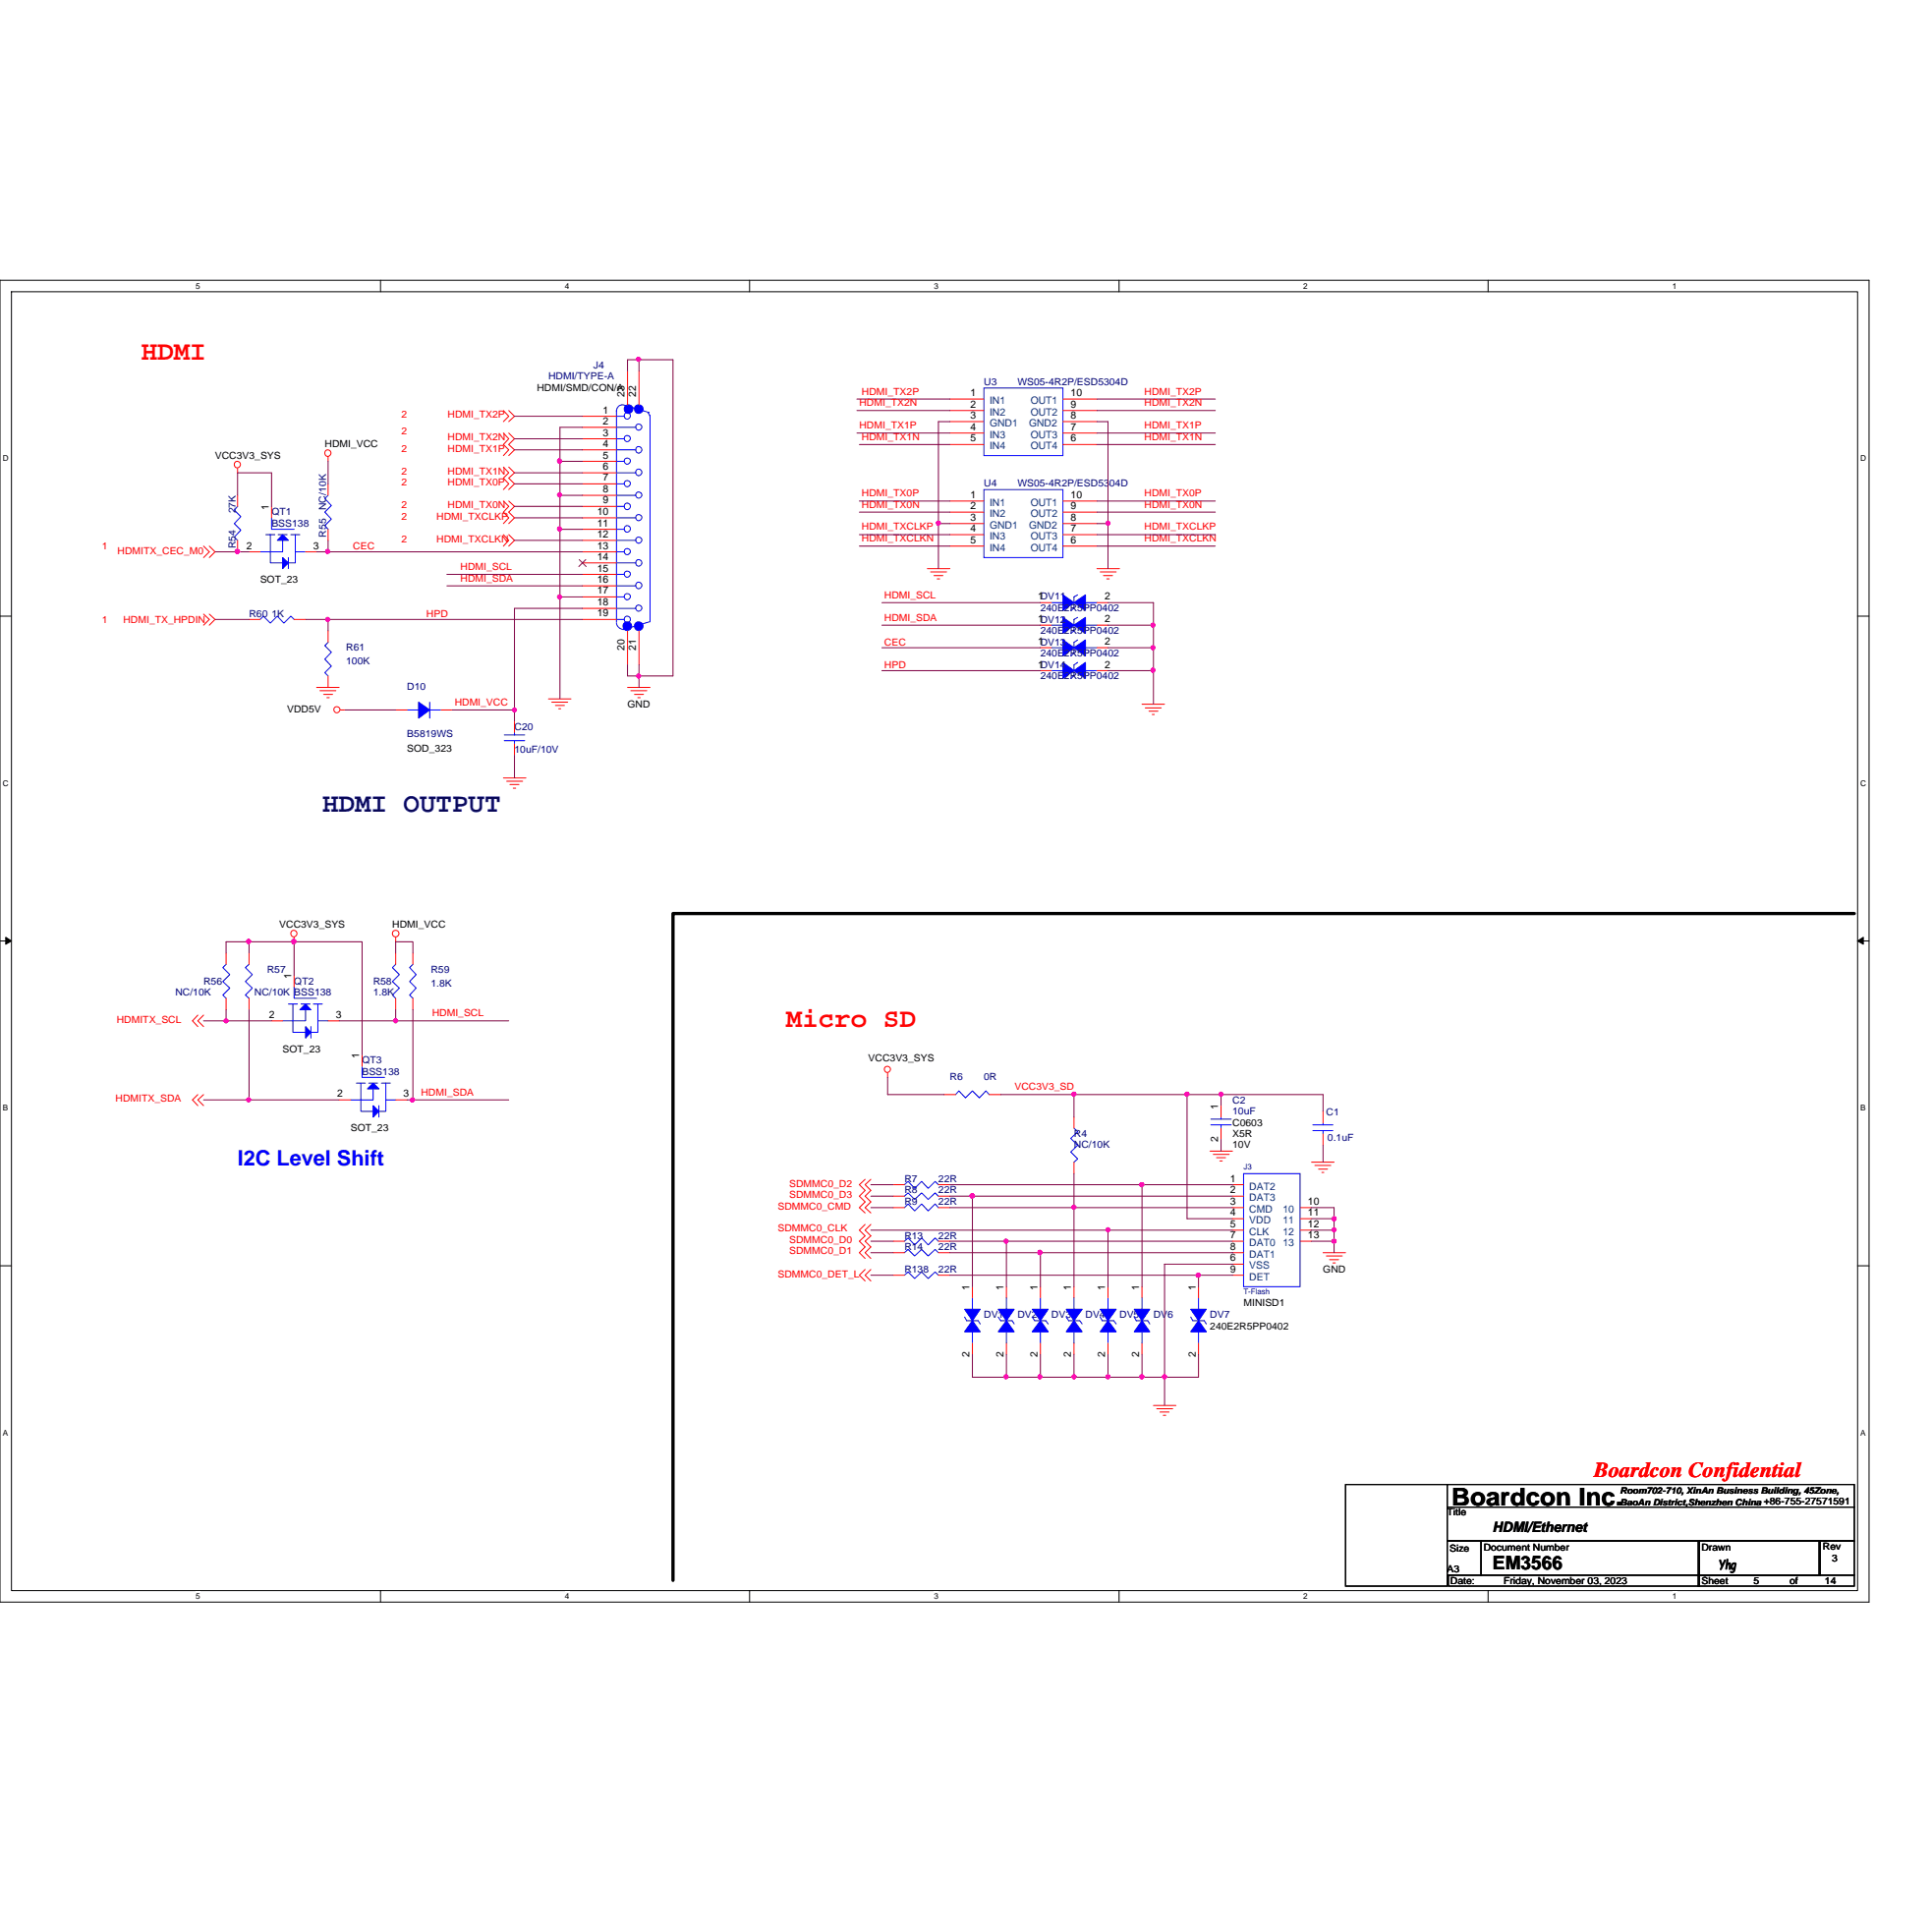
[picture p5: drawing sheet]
<svg xmlns="http://www.w3.org/2000/svg" width="100mm" height="100mm" viewBox="0 0 100 100" stroke-linecap="round" stroke-linejoin="round" font-family="sans-serif">
<path d="M0 14.5h96.6v68.3h-96.6zM.6 15.1h95.4v67.1h-95.4z" fill="none" stroke="#000" stroke-width=".05"/>
<g fill="#fff">
<path d="M10.1 14.5h.3v.5h-.3z"/>
<path d="M10.1 82.3h.3v.4h-.3z"/>
</g>
<path d="M19.7 14.5v.6M19.7 82.2v.6" fill="none" stroke="#000" stroke-width=".05"/>
<g fill="#fff">
<path d="M29.2 14.5h.2v.5h-.2z"/>
<path d="M29.2 82.3h.2v.4h-.2z"/>
</g>
<path d="M38.7 14.5v.6M38.7 82.2v.6" fill="none" stroke="#000" stroke-width=".05"/>
<g fill="#fff">
<path d="M48.3 14.5h.2v.5h-.2z"/>
<path d="M48.3 82.3h.2v.4h-.2z"/>
</g>
<path d="M57.8 14.5v.6M57.8 82.2v.6" fill="none" stroke="#000" stroke-width=".05"/>
<g fill="#fff">
<path d="M67.4 14.5h.2v.5h-.2z"/>
<path d="M67.4 82.3h.2v.4h-.2z"/>
</g>
<path d="M76.9 14.5v.6M76.9 82.2v.6" fill="none" stroke="#000" stroke-width=".05"/>
<g fill="#fff">
<path d="M86.4 14.5h.3v.5h-.3z"/>
<path d="M86.4 82.3h.3v.4h-.3z"/>
<path d="M.1 23.5h.3v.4h-.3z"/>
<path d="M96.1 23.5h.3v.4h-.3z"/>
<path d="M.1 40.2h.3v.5h-.3z"/>
<path d="M96.1 40.2h.3v.5h-.3z"/>
</g>
<path d="M0 31.8h.6M96 31.8h.6" fill="none" stroke="#000" stroke-width=".05"/>
<g fill="#fff">
<path d="M.1 57h.3v.5h-.3z"/>
<path d="M96.1 57h.3v.5h-.3z"/>
</g>
<path d="M0 48.6h.6M96 48.6h.6" fill="none" stroke="#000" stroke-width=".05"/>
<path d="M.3 48.4l.3 .2-.3 .2zM96 48.6l.3-.2v.4z" fill="#000" stroke="#000" stroke-width=".05"/>
<g fill="#fff">
<path d="M.1 73.8h.3v.5h-.3z"/>
<path d="M96.1 73.8h.3v.5h-.3z"/>
</g>
<path d="M0 65.4h.6M69.5 76.7h5.3v5.3h-5.3zM74.8 76.7h21v1.2h-21zM74.8 77.9h21v1.7h-21zM74.8 79.6h1.7v1.8h-1.7zM76.5 79.6h17.6v1.8h-17.6zM87.8 79.6v1.8M87.8 79.6h6.2v1.8h-6.2zM94.1 79.6h1.7v1.8h-1.7zM96 65.4h.6M74.8 81.4h13v.6h-13zM87.8 81.4h8v.6h-8z" fill="none" stroke="#000" stroke-width=".05"/>
<path d="M95.8 47.2h-61v34.5" fill="none" stroke="#000" stroke-width=".17"/>
<g fill="none" stroke="#f00" stroke-width=".05">
<path d="M32.4 19.2v1.7M33 19.2v1.7M10.5 28.2l.3 .3-.3 .3M10.5 31.7l.3 .3-.3 .3M10.8 28.2l.3 .3-.3 .3M10.8 31.7l.3 .3-.3 .3M12.1 23.9h.3v.2h-.3zM12.3 24.2v.2M12.3 25.6v.6M12.3 27.9v.6M12.9 32h.5M12.9 28.5h.5"/>
<path d="M14 26.2v.6M15.2 32h.6M15.8 28.5h.6M16.4 35.5h1.1M16.5 35.7h.9M16.7 35.9h.5M16.8 23.3h.2v.2h-.2zM16.9 36.1h.1M17 23.6v.2M17 25v.6M17 27.4v.5M17 34.9v.6"/>
<path d="M17 32.6v.6M17.3 36.6h.2v.2h-.2zM17.6 36.7h.2M20.4 36.7h.6M22.8 36.7h.6M26 25.9l.3 .3-.3 .3 .3 .3-.3 .3M26 24.1l.3 .3-.3 .3 .3 .3-.3 .3M26 22.4l.3 .3-.3 .3 .3 .2-.3 .3M26 21.2l.3 .3-.3 .3M26 27.6l.3 .3-.3 .3M26.3 25.9l.3 .3-.3 .3 .3 .3-.3 .3M26.3 24.1l.3 .3-.3 .3 .3 .3-.3 .3"/>
<path d="M26.3 22.4l.3 .3-.3 .3 .3 .2-.3 .3M26.3 21.2l.3 .3-.3 .3M26.3 27.6l.3 .3-.3 .3M26.6 37.3v.6M26.6 38.4v.6M28.3 36.1h1.2M28.5 36.3h.8M28.7 36.5h.5M28.9 36.6h.1M30.1 21.5h1.8M30.1 22.1h1.8M30.1 22.7h1.8"/>
<path d="M30.1 23.2h1.8M30.1 23.8h1.8M30.1 24.4h1.8M30.1 25h1.8M30.1 25.6h1.8M30.1 26.2h1.8M30.1 26.8h1.8M30.1 27.4h1.8M30.1 27.9h1.8M30.1 28.5h1.8M30.1 29.1h1.8M30.1 29.7h1.8"/>
<path d="M30.1 30.3h1.8M30.1 30.8h1.8M30.1 31.4h1.8M30.1 32h1.8M32.4 35.5h1.2M32.4 32.6v1.8M32.6 35.7h.8M32.8 35.9h.5M33 36.1h.1M33 32.6v1.8M47.9 29.4h1.2M48.1 29.6h.8"/>
<path d="M48.3 29.7h.4M48.4 29.9h.2M49.1 25.9h1.7M49.1 26.5h1.7M49.1 27.6h1.7M49.1 28.2h1.7M49.1 27.1h1.7M49.1 20.6h1.7M49.1 21.2h1.7M49.1 22.4h1.7M49.1 23h1.7M49.1 21.8h1.7"/>
<path d="M53.8 33.5h.5M53.8 32.3h.5M53.8 31.1h.5M53.8 34.7h.5M54.9 25.9h1.8M54.9 26.5h1.8M54.9 27.1h1.8M54.9 27.6h1.8M54.9 28.2h1.8M54.9 20.6h1.8M54.9 21.2h1.8M54.9 21.8h1.8"/>
<path d="M54.9 22.4h1.8M54.9 23h1.8M56.7 33.5h.6M56.7 32.3h.6M56.7 31.1h.6M56.7 34.7h.6M56.7 29.4h1.1M56.9 29.6h.8M57 29.7h.5M57.2 29.9h.1M59 36.4h1.2M59.2 36.6h.8"/>
<path d="M59.4 36.8h.4M59.5 36.9h.1M10.2 56.6l-.3 .2 .3 .3M10.2 52.5l-.3 .3 .3 .2M10.5 56.6l-.3 .2 .3 .3M10.5 52.5l-.3 .3 .3 .2M11.7 51.6v.6M11.7 49.3v.5M12.9 51.6v.6M12.9 49.3v.5M14 52.8h.6M15.1 48.1h.2v.3h-.2z"/>
<path d="M15.2 48.4v.3M15.2 50.4v.6M17 52.8h.5M17.5 56.8h.6M18.7 54.5v.6M20.4 48.4v.3M20.4 56.8h.6M20.4 51.6v.6M20.4 49.3v.5M21.3 51.6v.6M21.3 49.3v.5M26 40.2h1.2"/>
<path d="M26.2 40.4h.8M26.4 40.5h.4M26.5 40.7h.1M45.7 55.1h.3v.3h-.3zM45.9 55.4v.3M48.8 56.6h.6M51.1 56.6h.6M55.5 57.7v.6M62.5 59.5h1.2M62.7 59.7h.8M62.9 59.8h.4M63 60h.2"/>
<path d="M63.1 57.1v.6M63.1 58.3v.6M68.4 57.4v.6M68.4 58.6v.6M44.7 60.9l-.3 .3 .3 .3-.3 .3 .3 .3-.3 .3 .3 .3M44.7 63.3l-.3 .3 .3 .3-.3 .2 .3 .3-.3 .3 .3 .3M44.7 65.6l-.3 .3 .3 .3M45 60.9l-.3 .3 .3 .3-.3 .3 .3 .3-.3 .3 .3 .3M45 63.3l-.3 .3 .3 .3-.3 .2 .3 .3-.3 .3 .3 .3M45 65.6l-.3 .3 .3 .3M46.2 64.1h.5M46.2 61.2h.5"/>
<path d="M46.2 64.7h.5M46.2 61.8h.5M46.2 65.9h.5M46.2 62.4h.5M48.5 64.1h.6M48.5 61.2h.6M48.5 64.7h.6M48.5 61.8h.6M48.5 65.9h.6M48.5 62.4h.6M50.2 66.5v.6M50.2 69.4v.6"/>
<path d="M52 66.5v.6M52 69.4v.6M53.8 66.5v.6M53.8 69.4v.6M55.5 60.1v.5M55.5 66.5v.6M55.5 69.4v.6M57.3 66.5v.6M57.3 69.4v.6M59 66.5v.6M59 69.4v.6M59.6 72.6h1.2"/>
<path d="M59.8 72.8h.8M59.9 73h.5M60.1 73.1h.1M61.9 66.5v.6M61.9 69.4v.6M63.7 64.1h.6M63.7 64.7h.6M63.7 61.2h.6M63.7 61.8h.6M63.7 62.4h.6M63.7 63h.6M63.7 63.6h.6"/>
<path d="M63.7 65.3h.6M63.7 65.9h.6M67.2 62.4h.6M67.2 63h.6M67.2 63.6h.6M67.2 64.1h.6M67.8 60.1h1.1M67.9 60.2h.9M68.1 60.4h.5M68.3 60.6h.1M68.4 64.7h1.1M68.5 64.9h.9"/>
<path d="M68.7 65.1h.5M68.9 65.3h.1"/>
<circle cx="20.4" cy="48.2" r=".17"/>
</g>
<g fill="none" stroke="#00f" stroke-width=".05">
<path d="M12.3 26.2l-.2 .2 .3 .3-.3 .4 .3 .3-.3 .4 .2 .1M13.4 32l.2-.2 .4 .4 .3-.4 .4 .4 .3-.4 .2 .2M13.7 27.6h.5M14 27.6v1.5h.6M14 26.8v.6h1.2M14.4 27.6h.4M14.6 27.9v.6h-1.2M14.9 28.8v.6M15 27.6h.5M15.3 27.6v1.5h-.4M15.3 28.5h.5M17 25.6l-.2 .2 .3 .3-.3 .4 .3 .3-.3 .4 .2 .2"/>
<path d="M17 33.2l-.2 .2 .3 .3-.3 .4 .3 .3-.3 .4 .2 .1M21 36.7h.6M22.2 36.3v.8M22.2 36.7h.6M26.1 38.3h1M26.1 38h1M26.6 37.9v.1M26.6 38.3v.1M31.9 22.1h1M31.9 23.2h1M31.9 24.4h1M31.9 25.6h1"/>
<path d="M31.9 26.8h1M31.9 27.9h1M31.9 29.1h1M31.9 30.3h1M31.9 31.4h1M31.9 21.5h.4M31.9 22.7h.4M31.9 23.8h.4M31.9 25h.4M31.9 26.2h.4M31.9 27.4h.4M31.9 28.5h.4"/>
<path d="M31.9 29.7h.4M31.9 30.8h.4M31.9 32h.4M31.9 21.2v10.9M31.9 32.2v.1l.3 .2M32.2 20.9l-.2 .1-.1 .3M32.2 20.9l1.3 .4M32.3 21.4h.2v.2h-.2zM32.3 22.5h.2v.3h-.2zM32.3 23.7h.2v.2h-.2zM32.3 24.9h.2v.2h-.2zM32.3 26h.2v.3h-.2z"/>
<path d="M32.3 27.2h.2v.2h-.2zM32.3 28.4h.2v.2h-.2zM32.3 29.6h.2v.2h-.2zM32.3 30.7h.2v.2h-.2zM32.3 31.9h.2v.2h-.2zM32.9 31.3h.2v.2h-.2zM32.9 30.1h.2v.3h-.2zM32.9 29h.2v.2h-.2zM32.9 27.8h.2v.2h-.2zM32.9 26.6h.2v.3h-.2zM32.9 25.5h.2v.2h-.2zM32.9 24.3h.2v.2h-.2z"/>
<path d="M32.9 23.1h.2v.3h-.2zM32.9 22h.2v.2h-.2zM33.5 21.3l.1 .2M33.5 32.1l-1.3 .4M33.6 21.4v10.7M50.8 25.3h4.1v3.5h-4.1zM50.8 20.1h4.1v3.4h-4.1zM54.3 33.5h.6M54.3 32.3h.6M54.3 31.1h.6M54.3 34.7h.6M55.7 33.1l-.2 .1v.6l-.2 .1"/>
<path d="M55.7 31.9l-.2 .1v.6l-.2 .1M55.7 30.7l-.2 .1v.6l-.2 .1M55.7 34.2l-.2 .2v.5l-.2 .2M56.1 33.5h.6M56.1 32.3h.6M56.1 31.1h.6M56.1 34.7h.6M11.7 49.8l-.2 .2 .4 .4-.4 .3 .4 .4-.4 .3 .2 .2M12.9 49.8l-.2 .2 .3 .4-.3 .3 .3 .4-.3 .3 .2 .2M14.9 51.9h.5M15.1 51.9v1.4h.7M15.2 51v.6h1.2"/>
<path d="M15.6 51.9h.4M15.8 52.2v.6h-1.2M16.1 53v.6M16.2 51.9h.5M16.4 51.9v1.4h-.3M16.4 52.8h.6M18.4 56h.5M18.6 56v1.4h.7M18.7 55.1v.6h1.2M19 56h.5M19.3 56.3v.5h-1.2M19.6 57.1v.6"/>
<path d="M19.7 56h.5M19.9 56.8h.5M19.9 56v1.4h-.3M20.4 49.8l-.1 .2 .3 .4-.3 .3 .3 .4-.3 .3 .1 .2M21.3 49.8l-.1 .2 .3 .4-.3 .3 .3 .4-.3 .3 .1 .2M49.4 56.6l.2-.2 .3 .3 .3-.3 .4 .3 .3-.3 .2 .2M55.5 58.3l.2 .2-.4 .3 .4 .4-.4 .3 .4 .4-.2 .2M62.6 58.1h1M62.6 57.8h1M63.1 57.7v.1M63.1 58.1v.2M67.8 58.4h1.1"/>
<path d="M67.8 58.1h1.1M68.4 58v.1M68.4 58.4v.2M46.7 64.1l.2-.1 .4 .3 .3-.3 .4 .3 .3-.3 .2 .1M46.7 61.2l.2-.2 .4 .4 .3-.4 .4 .4 .3-.4 .2 .2M46.7 64.7l.2-.1 .4 .3 .3-.3 .4 .3 .3-.3 .2 .1M46.7 61.8l.2-.2 .4 .4 .3-.4 .4 .4 .3-.4 .2 .2M46.7 65.9l.2-.2 .4 .4 .3-.4 .4 .4 .3-.4 .2 .2M46.7 62.4l.2-.2 .4 .4 .3-.4 .4 .4 .3-.4 .2 .2M49.8 68.1l.2 .1h.5l.2 .2M50.2 67.1v.6M50.2 68.8v.6"/>
<path d="M51.6 68.1l.1 .1h.6l.1 .2M52 67.1v.6M52 68.8v.6M53.3 68.1l.2 .1h.5l.2 .2M53.8 67.1v.6M53.8 68.8v.6M55.1 68.1l.1 .1h.6l.1 .2M55.5 67.1v.6M55.5 68.8v.6M56.9 68.1l.1 .1h.6l.1 .2M57.3 67.1v.6M57.3 68.8v.6"/>
<path d="M58.6 68.1l.1 .1h.6l.1 .2M59 67.1v.6M59 68.8v.6M61.5 68.1l.1 .1h.6l.1 .2M61.9 67.1v.6M61.9 68.8v.6M64.3 60.6h2.9v5.9h-2.9z"/>
</g>
<g fill="#00f" stroke="#00f" stroke-width=".05">
<path d="M54.9 33.1l.6 .4-.6 .4z" fill-rule="evenodd"/>
<path d="M55.5 33.5l.6-.4v.8z" fill-rule="evenodd"/>
<path d="M49.8 67.7h.9l-.5 .5z" fill-rule="evenodd"/>
<path d="M50.2 68.2l.5 .6h-.9z" fill-rule="evenodd"/>
<path d="M51.6 67.7h.8l-.4 .5z" fill-rule="evenodd"/>
<path d="M52 68.2l.4 .6h-.8z" fill-rule="evenodd"/>
<path d="M53.3 67.7h.9l-.4 .5z" fill-rule="evenodd"/>
<path d="M53.8 68.2l.4 .6h-.9z" fill-rule="evenodd"/>
<path d="M55.1 67.7h.8l-.4 .5z" fill-rule="evenodd"/>
<path d="M55.5 68.2l.4 .6h-.8z" fill-rule="evenodd"/>
<path d="M56.9 67.7h.8l-.4 .5z" fill-rule="evenodd"/>
<path d="M57.3 68.2l.4 .6h-.8z" fill-rule="evenodd"/>
<path d="M54.9 31.9l.6 .4-.6 .4z" fill-rule="evenodd"/>
<path d="M55.5 32.3l.6-.4v.8z" fill-rule="evenodd"/>
<path d="M14.6 27.6l.3 .3h-.6z" fill-rule="evenodd"/>
<path d="M14.6 28.8l.3 .3-.3 .3z" fill-rule="evenodd"/>
<path d="M58.6 67.7h.8l-.4 .5z" fill-rule="evenodd"/>
<path d="M59 68.2l.4 .6h-.8z" fill-rule="evenodd"/>
<path d="M61.5 67.7h.8l-.4 .5z" fill-rule="evenodd"/>
<path d="M61.9 68.2l.4 .6h-.8z" fill-rule="evenodd"/>
<path d="M54.9 30.7l.6 .4-.6 .4z" fill-rule="evenodd"/>
<path d="M55.5 31.1l.6-.4v.8z" fill-rule="evenodd"/>
<path d="M19.3 56l.3 .3h-.6z" fill-rule="evenodd"/>
<path d="M19.3 57.1l.3 .3-.3 .3z" fill-rule="evenodd"/>
<path d="M21.6 36.3l.6 .4-.6 .4z" fill-rule="evenodd"/>
<path d="M15.5 52.2l.3-.3 .3 .3z" fill-rule="evenodd"/>
<path d="M15.8 53l.3 .3-.3 .3z" fill-rule="evenodd"/>
<path d="M54.9 34.2l.6 .5-.6 .4z" fill-rule="evenodd"/>
<path d="M55.5 34.7l.6-.5v.9z" fill-rule="evenodd"/>
<circle cx="33" cy="32.4" r=".22"/>
<circle cx="33" cy="21.1" r=".22"/>
<circle cx="32.5" cy="21.1" r=".22"/>
<circle cx="32.4" cy="32.4" r=".22"/>
</g>
<path d="M29.9 28.9l.4 .4M30.3 28.9l-.4 .4" fill="none" stroke="#804000" stroke-width=".05"/>
<g fill="none" stroke="#800040" stroke-width=".05">
<path d="M33 18.6v.6M33 18.6h-.6v.6M33 18.6h1.8v16.3h-1.8M11.1 32h1.8M12.3 25.6v-1.2h1.7v1.8M12.9 28.5h-1.8M15.8 32h1.2M16.4 28.5h.6M17 23.8v1.2M17 28.5h13.1M17 27.9v.6M17 32v.6"/>
<path d="M17 32h13.1M17.8 36.7h2.6M23.1 29.7h7M23.1 30.3h7M23.4 36.7h3.2M26.6 26.8h3.5M26.6 27.9h3.5M26.6 21.5h3.5M26.6 22.7h3.5M26.6 23.2h3.5M26.6 24.4h3.5M26.6 26.2h3.5"/>
<path d="M26.6 25h3.5M26.6 39v1.2M26.6 36.7v.6M28.9 27.4v3.4h1.2M28.9 30.8v5.3M28.9 25.6v1.8M28.9 25.6h1.2M28.9 27.4h1.2M28.9 23.8h1.2M28.9 23.8v1.8M30.1 22.1h-1.2v1.7M30.1 31.4h-3.5v5.3"/>
<path d="M32.4 34.4v.5h.6M33 34.4v.5M33 34.9v.6M44.3 20.6h4.8M44.3 21.2h4.8M44.3 22.4h4.8M44.4 23h4.7M44.4 28.2h4.7M44.4 27.6h4.7M44.4 26.5h4.7M44.4 25.9h4.7M45.6 31.1h8.2"/>
<path d="M45.6 32.3h8.2M45.6 34.7h8.2M45.6 33.5h8.2M48.5 27.1h.6M48.5 27.1v2.3M49.1 21.8h-.6v5.3M56.7 21.8h.6v5.3M56.7 27.1h.6M56.7 25.9h6.1M56.7 23h6.1M56.7 20.6h6.1M56.7 21.2h6.1"/>
<path d="M56.7 22.4h6.1M56.7 28.2h6.1M56.7 27.6h6.1M56.7 26.5h6.1M57.3 31.1h2.3v1.2M57.3 27.1v2.3M57.3 32.3h2.3M57.3 33.5h2.3M57.3 34.7h2.3M59.6 32.3v1.2M59.6 33.5v1.2M59.6 34.7v1.7"/>
<path d="M10.5 52.8h1.2M10.5 56.8h2.4M11.7 52.2v.6M11.7 52.8h2.3M12.9 52.2v4.6M12.9 48.7h-1.2v.6M12.9 48.7v.6M12.9 56.8h4.6M12.9 48.7h2.3M15.2 48.7h3.5v5.8M15.2 48.7v1.7M17.5 52.8h2.9"/>
<path d="M20.4 52.8h5.9M20.4 49.3v-.6h.9v.6M20.4 52.2v.6M21 56.8h.3M21.3 56.8h5M21.3 52.2v4.6M45.9 55.7v.9h2.9M51.7 56.6h3.8M55.5 56.6h5.8M55.5 56.6v1.1M61.3 56.6h1.8M61.3 56.6v6.4h2.4"/>
<path d="M63.1 56.6v.5M63.1 58.9v.6M63.1 56.6h5.3v.8M68.4 59.2v.9M45 61.8h1.2M45 62.4h1.2M45 64.1h1.2M45 64.7h1.2M45 65.9h1.2M45 63.6h12.3M45 61.2h1.2M49.1 62.4h6.4"/>
<path d="M49.1 61.8h1.1M49.1 64.7h4.7M49.1 64.1h2.9M49.1 65.9h12.8M49.1 61.2h9.9M50.2 61.8v4.7M50.2 61.8h13.5M50.2 70v1.2h1.8M52 71.2h1.8M52 64.1h11.7M52 64.1v2.4M52 70v1.2"/>
<path d="M53.8 71.2h1.7M53.8 64.7h9.9M53.8 64.7v1.8M53.8 70v1.2M55.5 62.4v4.1M55.5 62.4h8.2M55.5 71.2h1.8M55.5 60.6v1.8M55.5 70v1.2M57.3 71.2h1.7M57.3 63.6v2.9M57.3 70v1.2"/>
<path d="M57.3 63.6h6.4M59 61.2h4.7M59 70v1.2M59 71.2h1.2M59 61.2v5.3M60.2 71.2v1.4M61.9 65.9h1.8M61.9 65.9v.6M61.9 70v1.2h-1.7M63.7 65.3h-3.5v5.9M67.8 62.4h1.1v.6M67.8 63h1.1"/>
<path d="M67.8 64.1h1.1M67.8 63.6h1.1M68.9 63v.6M68.9 63.6v.5M68.9 64.1v.6"/>
</g>
<g fill="#f0f" stroke="#f0f" stroke-width=".05">
<path d="M12.8 56.8h.1v.1h-.1z" fill-rule="evenodd"/>
<path d="M12.8 48.6h.1v.1h-.1z" fill-rule="evenodd"/>
<path d="M32.9 18.5h.2v.1h-.2z" fill-rule="evenodd"/>
<path d="M28.8 30.8h.2v.1h-.2z" fill-rule="evenodd"/>
<path d="M28.8 23.7h.2v.2h-.2z" fill-rule="evenodd"/>
<path d="M28.8 25.5h.2v.1h-.2z" fill-rule="evenodd"/>
<path d="M59.5 32.2h.2v.2h-.2z" fill-rule="evenodd"/>
<path d="M11.6 52.7h.2v.1h-.2z" fill-rule="evenodd"/>
<path d="M28.8 27.3h.2v.1h-.2z" fill-rule="evenodd"/>
<path d="M59.5 33.4h.2v.1h-.2z" fill-rule="evenodd"/>
<path d="M59.5 34.6h.2v.1h-.2z" fill-rule="evenodd"/>
<path d="M16.9 28.4h.1v.2h-.1z" fill-rule="evenodd"/>
<path d="M26.5 36.6h.2v.2h-.2z" fill-rule="evenodd"/>
<path d="M12.2 28.4h.1v.2h-.1z" fill-rule="evenodd"/>
<path d="M20.4 52.7h.1v.1h-.1z" fill-rule="evenodd"/>
<path d="M48.4 27h.2v.1h-.2z" fill-rule="evenodd"/>
<path d="M57.2 27h.1v.1h-.1z" fill-rule="evenodd"/>
<path d="M32.9 34.9h.2v.1h-.2z" fill-rule="evenodd"/>
<path d="M15.1 48.6h.2v.1h-.2z" fill-rule="evenodd"/>
<path d="M16.9 31.9h.1v.2h-.1z" fill-rule="evenodd"/>
<path d="M21.2 56.8h.2v.1h-.2z" fill-rule="evenodd"/>
<path d="M61.3 56.5h.1v.1h-.1z" fill-rule="evenodd"/>
<path d="M55.4 56.5h.2v.1h-.2z" fill-rule="evenodd"/>
<path d="M63 56.5h.2v.1h-.2z" fill-rule="evenodd"/>
<path d="M58.9 61.1h.2v.2h-.2z" fill-rule="evenodd"/>
<path d="M50.2 61.7h.1v.2h-.1z" fill-rule="evenodd"/>
<path d="M55.4 62.3h.2v.2h-.2z" fill-rule="evenodd"/>
<path d="M68.9 62.9h.1v.1h-.1z" fill-rule="evenodd"/>
<path d="M57.2 63.5h.1v.1h-.1z" fill-rule="evenodd"/>
<path d="M68.9 63.5h.1v.1h-.1z" fill-rule="evenodd"/>
<path d="M51.9 64.1h.2v.1h-.2z" fill-rule="evenodd"/>
<path d="M68.9 64.1h.1v.1h-.1z" fill-rule="evenodd"/>
<path d="M53.7 64.6h.1v.2h-.1z" fill-rule="evenodd"/>
<path d="M60.1 71.1h.1v.1h-.1z" fill-rule="evenodd"/>
<path d="M61.8 65.8h.2v.2h-.2z" fill-rule="evenodd"/>
<path d="M51.9 71.1h.2v.1h-.2z" fill-rule="evenodd"/>
<path d="M53.7 71.1h.1v.1h-.1z" fill-rule="evenodd"/>
<path d="M57.2 71.1h.1v.1h-.1z" fill-rule="evenodd"/>
<path d="M58.9 71.1h.2v.1h-.2z" fill-rule="evenodd"/>
<path d="M55.4 71.1h.2v.1h-.2z" fill-rule="evenodd"/>
<path d="M12.8 56.8h.1v.1h-.1z" fill-rule="evenodd"/>
<path d="M12.8 48.6h.1v.1h-.1z" fill-rule="evenodd"/>
<path d="M32.9 18.5h.2v.1h-.2z" fill-rule="evenodd"/>
<path d="M28.8 30.8h.2v.1h-.2z" fill-rule="evenodd"/>
<path d="M28.8 23.7h.2v.2h-.2z" fill-rule="evenodd"/>
<path d="M28.8 25.5h.2v.1h-.2z" fill-rule="evenodd"/>
<path d="M59.5 32.2h.2v.2h-.2z" fill-rule="evenodd"/>
<path d="M11.6 52.7h.2v.1h-.2z" fill-rule="evenodd"/>
<path d="M28.8 27.3h.2v.1h-.2z" fill-rule="evenodd"/>
<path d="M59.5 33.4h.2v.1h-.2z" fill-rule="evenodd"/>
<path d="M59.5 34.6h.2v.1h-.2z" fill-rule="evenodd"/>
<path d="M16.9 28.4h.1v.2h-.1z" fill-rule="evenodd"/>
<path d="M26.5 36.6h.2v.2h-.2z" fill-rule="evenodd"/>
<path d="M12.2 28.4h.1v.2h-.1z" fill-rule="evenodd"/>
<path d="M20.4 52.7h.1v.1h-.1z" fill-rule="evenodd"/>
<path d="M48.4 27h.2v.1h-.2z" fill-rule="evenodd"/>
<path d="M57.2 27h.1v.1h-.1z" fill-rule="evenodd"/>
<path d="M32.9 34.9h.2v.1h-.2z" fill-rule="evenodd"/>
<path d="M15.1 48.6h.2v.1h-.2z" fill-rule="evenodd"/>
<path d="M16.9 31.9h.1v.2h-.1z" fill-rule="evenodd"/>
<path d="M21.2 56.8h.2v.1h-.2z" fill-rule="evenodd"/>
<path d="M61.3 56.5h.1v.1h-.1z" fill-rule="evenodd"/>
<path d="M55.4 56.5h.2v.1h-.2z" fill-rule="evenodd"/>
<path d="M63 56.5h.2v.1h-.2z" fill-rule="evenodd"/>
<path d="M58.9 61.1h.2v.2h-.2z" fill-rule="evenodd"/>
<path d="M50.2 61.7h.1v.2h-.1z" fill-rule="evenodd"/>
<path d="M55.4 62.3h.2v.2h-.2z" fill-rule="evenodd"/>
<path d="M68.9 62.9h.1v.1h-.1z" fill-rule="evenodd"/>
<path d="M57.2 63.5h.1v.1h-.1z" fill-rule="evenodd"/>
<path d="M68.9 63.5h.1v.1h-.1z" fill-rule="evenodd"/>
<path d="M51.9 64.1h.2v.1h-.2z" fill-rule="evenodd"/>
<path d="M68.9 64.1h.1v.1h-.1z" fill-rule="evenodd"/>
<path d="M53.7 64.6h.1v.2h-.1z" fill-rule="evenodd"/>
<path d="M60.1 71.1h.1v.1h-.1z" fill-rule="evenodd"/>
<path d="M61.8 65.8h.2v.2h-.2z" fill-rule="evenodd"/>
<path d="M51.9 71.1h.2v.1h-.2z" fill-rule="evenodd"/>
<path d="M53.7 71.1h.1v.1h-.1z" fill-rule="evenodd"/>
<path d="M57.2 71.1h.1v.1h-.1z" fill-rule="evenodd"/>
<path d="M58.9 71.1h.2v.1h-.2z" fill-rule="evenodd"/>
<path d="M55.4 71.1h.2v.1h-.2z" fill-rule="evenodd"/>
</g>
<g font-size="1.4" fill="#f00">
<text x="7.3" y="18.6">HDMI</text>
<text x="40.6" y="53">Micro SD</text>
</g>
<text font-size="1.4" fill="#000080" x="16.7" y="41.9">HDMI OUTPUT</text>
<text font-size="1.3" x="75" y="77.8">Boardcon Inc.</text>
<text font-size="1.1" fill="#00f" x="12.3" y="60.2">I2C Level Shift</text>
<text font-size="1.1" fill="#f00" x="82.4" y="76.3">Boardcon Confidential</text>
<text font-size="1" x="77.1" y="81.1">EM3566</text>
<g font-size=".7">
<text x="77.1" y="79.1">HDMI/Ethernet</text>
<text x="88.8" y="81.1">Yhg</text>
</g>
<g font-size=".5">
<text x="11.1" y="23.7">VCC3V3_SYS</text>
<text x="16.8" y="23.1">HDMI_VCC</text>
<text x="27.7" y="20.2">HDMI/SMD/CON/A</text>
<text x="31.2" y="21.4">1</text>
<text x="31.2" y="21.9">2</text>
<text x="31.2" y="22.5">3</text>
<text x="31.2" y="23.1">4</text>
<text x="31.2" y="23.7">5</text>
<text x="32.3" y="20.5" transform="rotate(-90 32.3 20.5)">23</text>
<text x="32.9" y="20.5" transform="rotate(-90 32.9 20.5)">22</text>
<text x="50.1" y="20.5">1</text>
<text x="50.1" y="21.1">2</text>
<text x="50.1" y="22.2">4</text>
<text x="50.1" y="22.8">5</text>
<text x="50.1" y="21.6">3</text>
<text x="55.3" y="21.6">8</text>
<text x="55.3" y="20.5">10</text>
<text x="55.3" y="21.1">9</text>
<text x="55.3" y="22.2">7</text>
<text x="55.3" y="22.8">6</text>
<text x="12.7" y="28.4">2</text>
<text x="13.9" y="26.4" transform="rotate(-90 13.9 26.4)">1</text>
<text x="16.2" y="28.4">3</text>
<text x="30.9" y="26.6">10</text>
<text x="30.9" y="27.2">11</text>
<text x="30.9" y="27.8">12</text>
<text x="30.9" y="28.4">13</text>
<text x="30.9" y="28.9">14</text>
<text x="30.9" y="29.5">15</text>
<text x="31.2" y="24.3">6</text>
<text x="31.2" y="24.9">7</text>
<text x="31.2" y="25.4">8</text>
<text x="31.2" y="26">9</text>
<text x="50.1" y="25.7">1</text>
<text x="50.1" y="26.3">2</text>
<text x="50.1" y="27.5">4</text>
<text x="50.1" y="28.1">5</text>
<text x="50.1" y="26.9">3</text>
<text x="55.3" y="26.9">8</text>
<text x="55.3" y="25.7">10</text>
<text x="55.3" y="26.3">9</text>
<text x="55.3" y="27.5">7</text>
<text x="55.3" y="28.1">6</text>
<text x="13.4" y="30.1">SOT_23</text>
<text x="30.9" y="30.1">16</text>
<text x="30.9" y="30.7">17</text>
<text x="30.9" y="31.3">18</text>
<text x="30.9" y="31.9">19</text>
<text x="32.3" y="33.6" transform="rotate(-90 32.3 33.6)">20</text>
<text x="32.9" y="33.6" transform="rotate(-90 32.9 33.6)">21</text>
<text x="53.6" y="33.3">1DV13</text>
<text x="53.6" y="32.2">1DV12</text>
<text x="53.6" y="31">1DV11</text>
<text x="53.6" y="34.5">1DV14</text>
<text x="57.1" y="33.3">2</text>
<text x="57.1" y="32.2">2</text>
<text x="57.1" y="31">2</text>
<text x="57.1" y="34.5">2</text>
<text x="14.8" y="36.8">VDD5V</text>
<text x="21" y="38.8">SOD_323</text>
<text x="32.4" y="36.6">GND</text>
<text x="14.4" y="47.9">VCC3V3_SYS</text>
<text x="20.3" y="47.9">HDMI_VCC</text>
<text x="13.9" y="52.6">2</text>
<text x="15" y="50.6" transform="rotate(-90 15 50.6)">1</text>
<text x="17.4" y="52.6">3</text>
<text x="14.6" y="54.4">SOT_23</text>
<text x="17.4" y="56.7">2</text>
<text x="18.1" y="58.5">SOT_23</text>
<text x="18.6" y="54.7" transform="rotate(-90 18.6 54.7)">1</text>
<text x="20.8" y="56.7">3</text>
<text x="44.9" y="54.8">VCC3V3_SYS</text>
<text x="62.9" y="59" transform="rotate(-90 62.9 59)">2</text>
<text x="62.9" y="57.3" transform="rotate(-90 62.9 57.3)">1</text>
<text x="63.7" y="58.2">C0603</text>
<text x="63.7" y="58.7">X5R</text>
<text x="63.7" y="59.3">10V</text>
<text x="63.6" y="64">7</text>
<text x="63.6" y="64.6">8</text>
<text x="63.6" y="61.1">1</text>
<text x="63.6" y="61.7">2</text>
<text x="63.6" y="62.3">3</text>
<text x="63.6" y="62.8">4</text>
<text x="63.6" y="63.4">5</text>
<text x="63.6" y="65.2">6</text>
<text x="63.6" y="65.7">9</text>
<text x="67.6" y="62.3">10</text>
<text x="67.6" y="62.8">11</text>
<text x="67.6" y="63.4">12</text>
<text x="67.6" y="64">13</text>
<text x="68.4" y="65.8">GND</text>
<text x="50.1" y="70.1" transform="rotate(-90 50.1 70.1)">2</text>
<text x="50.1" y="66.7" transform="rotate(-90 50.1 66.7)">1</text>
<text x="51.9" y="70.1" transform="rotate(-90 51.9 70.1)">2</text>
<text x="51.9" y="66.7" transform="rotate(-90 51.9 66.7)">1</text>
<text x="53.6" y="70.1" transform="rotate(-90 53.6 70.1)">2</text>
<text x="53.6" y="66.7" transform="rotate(-90 53.6 66.7)">1</text>
<text x="55.4" y="70.1" transform="rotate(-90 55.4 70.1)">2</text>
<text x="55.4" y="66.7" transform="rotate(-90 55.4 66.7)">1</text>
<text x="57.1" y="70.1" transform="rotate(-90 57.1 70.1)">2</text>
<text x="57.1" y="66.7" transform="rotate(-90 57.1 66.7)">1</text>
<text x="58.9" y="70.1" transform="rotate(-90 58.9 70.1)">2</text>
<text x="58.9" y="66.7" transform="rotate(-90 58.9 66.7)">1</text>
<text x="61.8" y="70.1" transform="rotate(-90 61.8 70.1)">2</text>
<text x="61.8" y="66.7" transform="rotate(-90 61.8 66.7)">1</text>
<text x="62.5" y="68.7">240E2R5PP0402</text>
<text x="64.3" y="67.5">MINISD1</text>
<text x="83.7" y="77.8">BaoAn District,Shenzhen China +86-755-27571591</text>
<text x="83.7" y="77.2">Room702-710, XinAn Business Building, 45Zone,</text>
<text x="74.8" y="81.2">A3</text>
<text x="74.8" y="78.3">Title</text>
<text x="74.9" y="80.2">Size</text>
<text x="75" y="81.8">Date:</text>
<text x="76.7" y="80.1">Document Number</text>
<text x="77.7" y="81.8">Friday, November 03, 2023</text>
<text x="87.9" y="80.1">Drawn</text>
<text x="87.9" y="81.8">Sheet</text>
<text x="90.6" y="81.8">5</text>
<text x="92.5" y="81.8">of</text>
<text x="94.2" y="80.1">Rev</text>
<text x="94.3" y="81.8">14</text>
<text x="94.7" y="80.7">3</text>
</g>
<g font-size=".5" fill="#f00">
<text x="20.7" y="23.4">2</text>
<text x="20.7" y="22.5">2</text>
<text x="20.7" y="21.6">2</text>
<text x="23.1" y="23.4">HDMI_TX1P</text>
<text x="23.1" y="22.8">HDMI_TX2N</text>
<text x="23.1" y="21.6">HDMI_TX2P</text>
<text x="44.4" y="21">HDMI_TX2N</text>
<text x="44.4" y="22.1">HDMI_TX1P</text>
<text x="44.5" y="22.7">HDMI_TX1N</text>
<text x="44.5" y="20.4">HDMI_TX2P</text>
<text x="59.1" y="22.7">HDMI_TX1N</text>
<text x="59.1" y="20.4">HDMI_TX2P</text>
<text x="59.1" y="21">HDMI_TX2N</text>
<text x="59.1" y="22.1">HDMI_TX1P</text>
<text x="5.3" y="28.4">1</text>
<text x="6.1" y="28.7">HDMITX_CEC_M0</text>
<text x="18.2" y="28.4">CEC</text>
<text x="20.7" y="26.3">2</text>
<text x="20.7" y="25.1">2</text>
<text x="20.7" y="24.5">2</text>
<text x="20.7" y="28">2</text>
<text x="20.7" y="26.8">2</text>
<text x="22.6" y="28">HDMI_TXCLKN</text>
<text x="22.6" y="26.8">HDMI_TXCLKP</text>
<text x="23.1" y="26.3">HDMI_TX0N</text>
<text x="23.1" y="25.1">HDMI_TX0P</text>
<text x="23.1" y="24.5">HDMI_TX1N</text>
<text x="23.8" y="29.4">HDMI_SCL</text>
<text x="44.5" y="28">HDMI_TXCLKN</text>
<text x="44.5" y="27.4">HDMI_TXCLKP</text>
<text x="44.5" y="26.2">HDMI_TX0N</text>
<text x="44.5" y="25.7">HDMI_TX0P</text>
<text x="59.1" y="25.7">HDMI_TX0P</text>
<text x="59.1" y="28">HDMI_TXCLKN</text>
<text x="59.1" y="27.4">HDMI_TXCLKP</text>
<text x="59.1" y="26.2">HDMI_TX0N</text>
<text x="5.3" y="32.2">1</text>
<text x="6.4" y="32.2">HDMI_TX_HPDIN</text>
<text x="22" y="31.9">HPD</text>
<text x="23.8" y="30">HDMI_SDA</text>
<text x="45.7" y="30.9">HDMI_SCL</text>
<text x="45.7" y="32.1">HDMI_SDA</text>
<text x="45.7" y="33.3">CEC</text>
<text x="45.7" y="34.5">HPD</text>
<text x="23.5" y="36.5">HDMI_VCC</text>
<text x="6" y="52.9">HDMITX_SCL</text>
<text x="22.3" y="52.5">HDMI_SCL</text>
<text x="6" y="56.9">HDMITX_SDA</text>
<text x="21.8" y="56.6">HDMI_SDA</text>
<text x="52.4" y="56.3">VCC3V3_SD</text>
<text x="40.2" y="62.5">SDMMC0_CMD</text>
<text x="40.2" y="63.7">SDMMC0_CLK</text>
<text x="40.8" y="61.3">SDMMC0_D2</text>
<text x="40.8" y="61.9">SDMMC0_D3</text>
<text x="40.8" y="64.2">SDMMC0_D0</text>
<text x="40.8" y="64.8">SDMMC0_D1</text>
<text x="40.2" y="66">SDMMC0_DET_L</text>
</g>
<g font-size=".5" fill="#000080">
<text x="28.3" y="19.6">HDMI/TYPE-A</text>
<text x="30.7" y="19">J4</text>
<text x="50.8" y="19.9">U3</text>
<text x="52.6" y="19.9">WS05-4R2P/ESD5304D</text>
<text x="12.2" y="28.3" transform="rotate(-90 12.2 28.3)">R54</text>
<text x="12.2" y="26.5" transform="rotate(-90 12.2 26.5)">27K</text>
<text x="14" y="26.6">QT1</text>
<text x="14" y="27.2">BSS138</text>
<text x="16.8" y="27.8" transform="rotate(-90 16.8 27.8)">R55</text>
<text x="16.8" y="26.4" transform="rotate(-90 16.8 26.4)">NC/10K</text>
<text x="50.8" y="25.2">U4</text>
<text x="52.6" y="25.2">WS05-4R2P/ESD5304D</text>
<text x="12.9" y="31.9">R60 1K</text>
<text x="17.9" y="33.6">R61</text>
<text x="17.9" y="34.3">100K</text>
<text x="21" y="35.7">D10</text>
<text x="53.8" y="33.9">240E2R5PP0402</text>
<text x="53.8" y="32.8">240E2R5PP0402</text>
<text x="53.8" y="31.6">240E2R5PP0402</text>
<text x="53.8" y="35.1">240E2R5PP0402</text>
<text x="21" y="38.1">B5819WS</text>
<text x="26.6" y="37.7">C20</text>
<text x="26.6" y="38.9">10uF/10V</text>
<text x="9.1" y="51.4">NC/10K</text>
<text x="10.5" y="50.9">R56</text>
<text x="13.1" y="51.4">NC/10K BSS138</text>
<text x="13.8" y="50.3">R57</text>
<text x="15.2" y="50.9">QT2</text>
<text x="19.3" y="50.9">R58</text>
<text x="19.3" y="51.4">1.8K</text>
<text x="22.3" y="50.3">R59</text>
<text x="22.3" y="51">1.8K</text>
<text x="18.7" y="55">QT3</text>
<text x="18.7" y="55.5">BSS138</text>
<text x="49.1" y="55.8">R6</text>
<text x="50.8" y="55.8">0R</text>
<text x="55.5" y="58.7">R4</text>
<text x="55.5" y="59.3">NC/10K</text>
<text x="63.7" y="57">C2</text>
<text x="63.7" y="57.6">10uF</text>
<text x="68.5" y="57.6">C1</text>
<text x="68.6" y="59">0.1uF</text>
<text x="46.7" y="64">R13</text>
<text x="46.7" y="61.1">R7</text>
<text x="46.7" y="64.6">R14</text>
<text x="46.7" y="61.7">R8</text>
<text x="46.7" y="65.8">R138</text>
<text x="46.7" y="62.3">R9</text>
<text x="48.5" y="65.8">22R</text>
<text x="48.5" y="64">22R</text>
<text x="48.5" y="64.6">22R</text>
<text x="48.5" y="61.1">22R</text>
<text x="48.5" y="61.7">22R</text>
<text x="48.5" y="62.3">22R</text>
<text x="50.8" y="68.1">DV1</text>
<text x="52.6" y="68.1">DV2</text>
<text x="54.3" y="68.1">DV3</text>
<text x="56.1" y="68.1">DV4</text>
<text x="57.8" y="68.1">DV5</text>
<text x="59.6" y="68.1">DV6</text>
<text x="62.5" y="68.1">DV7</text>
</g>
<g font-size=".5" fill="#004080">
<text x="51.1" y="20.9">IN1</text>
<text x="51.1" y="21.5">IN2</text>
<text x="51.1" y="22.6">IN3</text>
<text x="51.1" y="23.2">IN4</text>
<text x="51.1" y="22">GND1</text>
<text x="53.2" y="22">GND2</text>
<text x="53.3" y="20.9">OUT1</text>
<text x="53.3" y="21.5">OUT2</text>
<text x="53.3" y="22.6">OUT3</text>
<text x="53.3" y="23.2">OUT4</text>
<text x="51.1" y="26.1">IN1</text>
<text x="51.1" y="26.7">IN2</text>
<text x="51.1" y="27.9">IN3</text>
<text x="51.1" y="28.5">IN4</text>
<text x="51.1" y="27.3">GND1</text>
<text x="53.2" y="27.3">GND2</text>
<text x="53.3" y="26.1">OUT1</text>
<text x="53.3" y="26.7">OUT2</text>
<text x="53.3" y="27.9">OUT3</text>
<text x="53.3" y="28.5">OUT4</text>
<text x="64.6" y="64.4">DAT0</text>
<text x="64.6" y="65">DAT1</text>
<text x="64.6" y="61.5">DAT2</text>
<text x="64.6" y="62.1">DAT3</text>
<text x="64.6" y="62.7">CMD</text>
<text x="64.6" y="63.2">VDD</text>
<text x="64.6" y="63.8">CLK</text>
<text x="64.6" y="65.6">VSS</text>
<text x="66.3" y="62.7">10</text>
<text x="66.3" y="63.2">11</text>
<text x="66.3" y="63.8">12</text>
<text x="66.3" y="64.4">13</text>
<text x="64.6" y="66.2">DET</text>
</g>
<g font-size=".4">
<text x="10.1" y="14.9">5</text>
<text x="29.2" y="14.9">4</text>
<text x="48.3" y="14.9">3</text>
<text x="67.4" y="14.9">2</text>
<text x="86.4" y="14.9">1</text>
<text x=".1" y="23.8">D</text>
<text x="96.1" y="23.8">D</text>
<text x=".1" y="40.6">C</text>
<text x="96.1" y="40.6">C</text>
<text x=".1" y="57.4">B</text>
<text x="96.1" y="57.4">B</text>
<text x=".1" y="74.2">A</text>
<text x="96.1" y="74.2">A</text>
<text x="10.1" y="82.6">5</text>
<text x="29.2" y="82.6">4</text>
<text x="48.3" y="82.6">3</text>
<text x="67.4" y="82.6">2</text>
<text x="86.4" y="82.6">1</text>
</g>
<g font-size=".4" fill="#000080">
<text x="64.3" y="60.4">J3</text>
<text x="64.3" y="66.9">T-Flash</text>
</g>
</svg>
